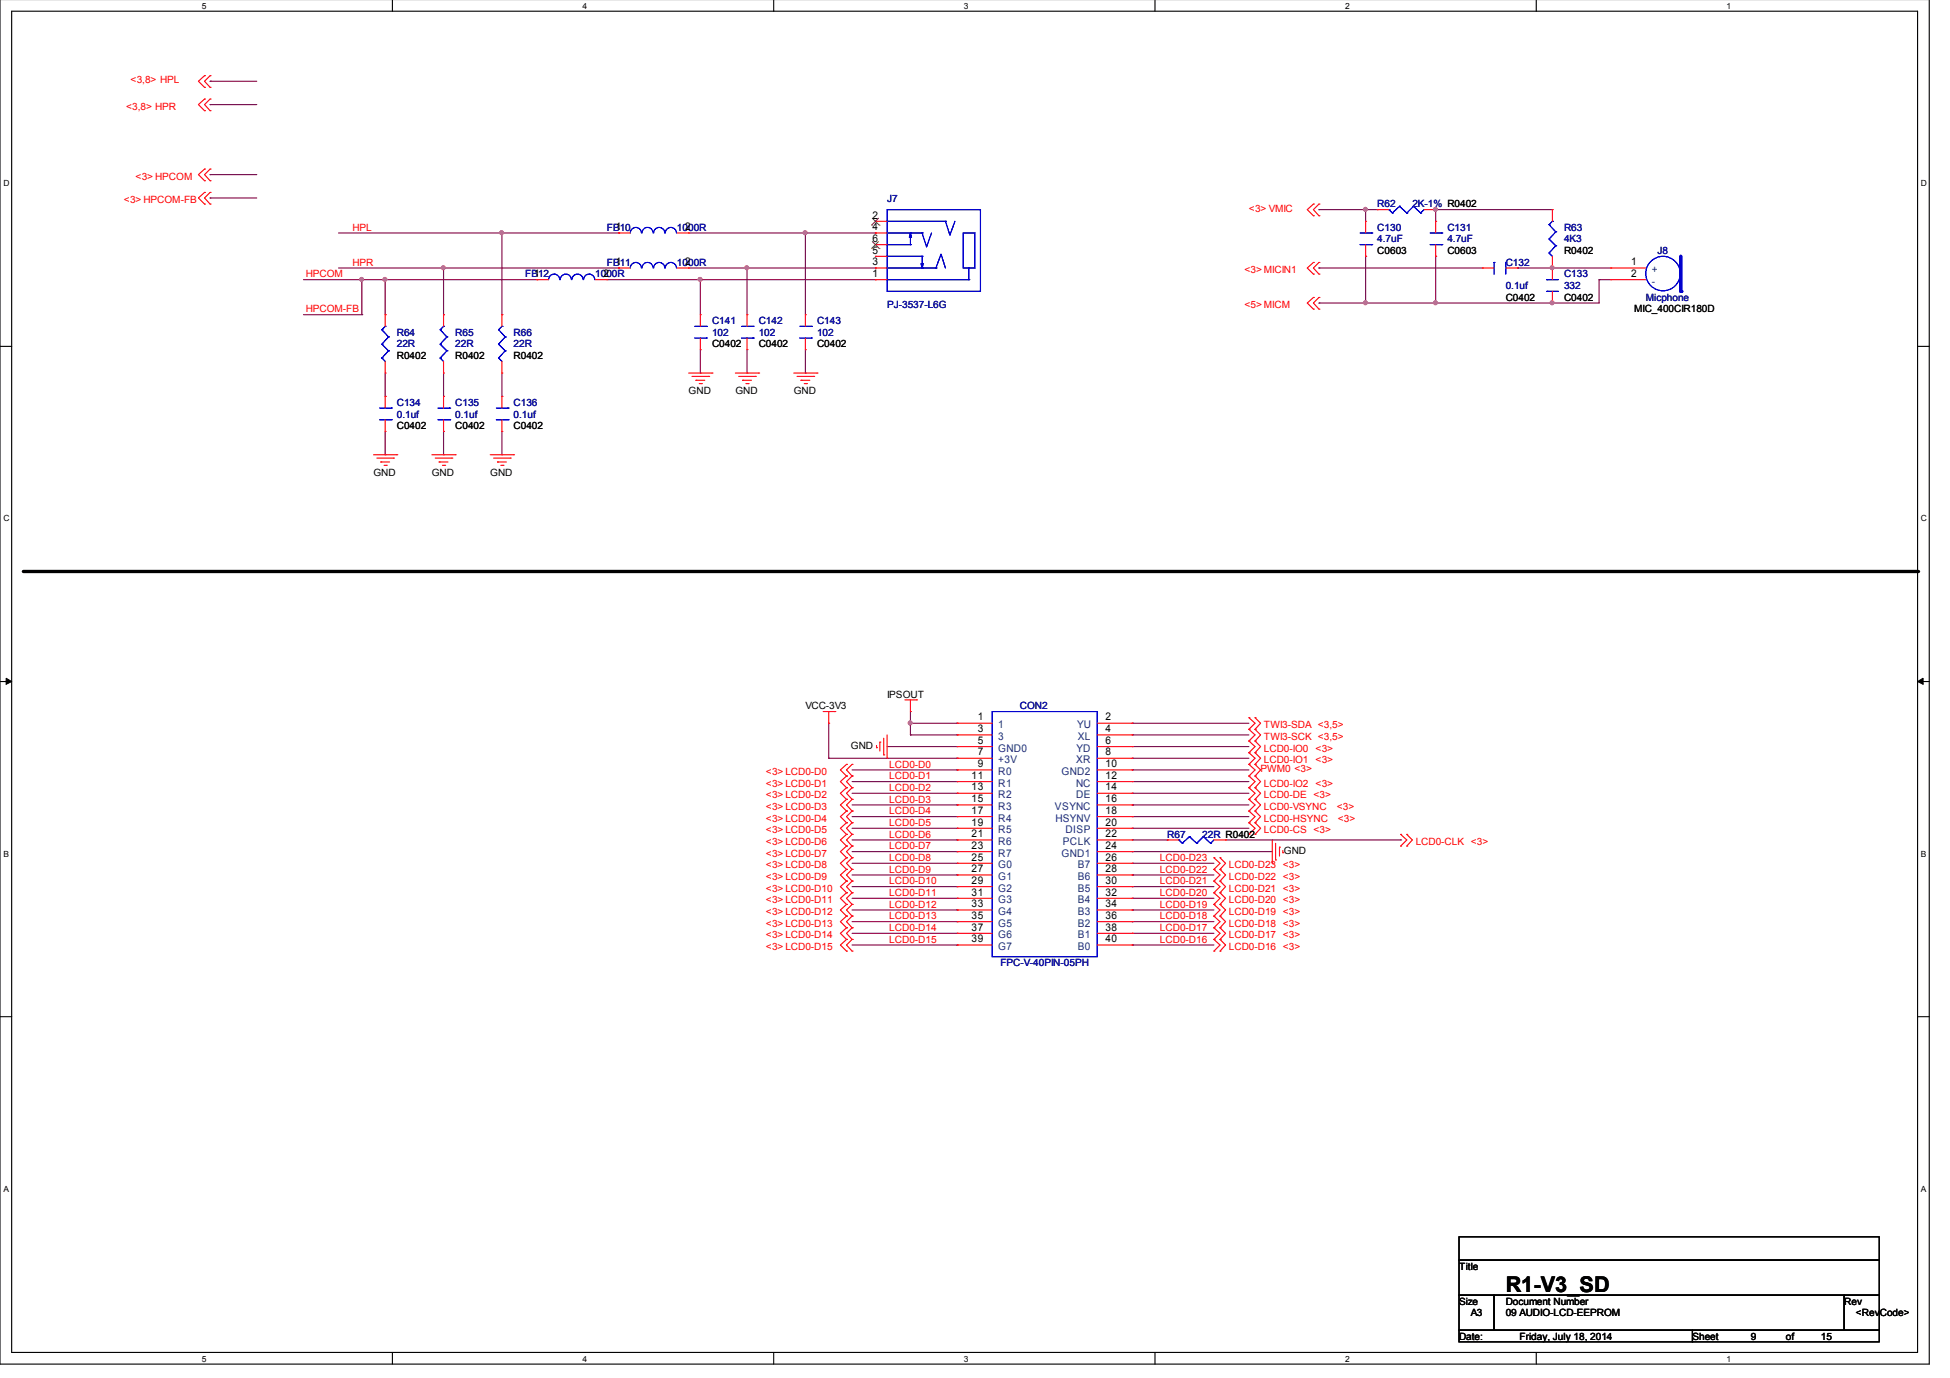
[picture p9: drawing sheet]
<svg xmlns="http://www.w3.org/2000/svg" width="297mm" height="210mm" viewBox="0 0 297 210" stroke-linecap="round" stroke-linejoin="round" font-family="sans-serif">
<path d="M0 -.1v207.9h293.9v-207.9M1.8 1.7h290.3v204.3h-290.3z" fill="none" stroke="#000" stroke-width=".17"/>
<g fill="#fff">
<path d="M30.7 .2h.6v1.3h-.6z"/>
<path d="M30.7 206.3h.6v1.3h-.6z"/>
</g>
<path d="M59.8 -.1v1.8M59.8 206v1.8" fill="none" stroke="#000" stroke-width=".17"/>
<g fill="#fff">
<path d="M88.7 .2h.6v1.3h-.6z"/>
<path d="M88.7 206.3h.6v1.3h-.6z"/>
</g>
<path d="M117.9 -.1v1.8M117.9 206v1.8" fill="none" stroke="#000" stroke-width=".17"/>
<g fill="#fff">
<path d="M146.8 .2h.6v1.3h-.6z"/>
<path d="M146.8 206.3h.6v1.3h-.6z"/>
</g>
<path d="M175.9 -.1v1.8M175.9 206v1.8" fill="none" stroke="#000" stroke-width=".17"/>
<g fill="#fff">
<path d="M204.9 .2h.6v1.3h-.6z"/>
<path d="M204.9 206.3h.6v1.3h-.6z"/>
</g>
<path d="M234 -.1v1.8M234 206v1.8" fill="none" stroke="#000" stroke-width=".17"/>
<g fill="#fff">
<path d="M263 .2h.6v1.3h-.6z"/>
<path d="M263 206.3h.6v1.3h-.6z"/>
<path d="M.5 27.2h.9v1.3h-.9z"/>
<path d="M292.6 27.2h.9v1.3h-.9z"/>
<path d="M.5 78.2h.9v1.4h-.9z"/>
<path d="M292.6 78.2h.9v1.4h-.9z"/>
</g>
<path d="M0 52.8h1.8M292.1 52.8h1.8" fill="none" stroke="#000" stroke-width=".17"/>
<g fill="#fff">
<path d="M.5 129.3h.8v1.4h-.8z"/>
<path d="M292.6 129.3h.8v1.4h-.8z"/>
</g>
<path d="M0 103.8h1.8M292.1 103.8h1.8" fill="none" stroke="#000" stroke-width=".17"/>
<path d="M.9 103.3l.9 .5-.9 .4zM292.1 103.8l.8-.5v.9z" fill="#000" stroke="#000" stroke-width=".15"/>
<g fill="#fff">
<path d="M.5 180.4h.7v1.3h-.7z"/>
<path d="M292.6 180.4h.7v1.3h-.7z"/>
</g>
<path d="M0 154.9h1.8M292.1 154.9h1.8M222.2 188.4h64.1v3.6h-64.1zM222.2 192h64.1v5.3h-64.1zM222.2 197.3h5.4v5.3h-5.4zM227.6 197.3h53.3v5.3h-53.3zM280.9 197.3h5.4v5.3h-5.4zM222.2 202.6h35.6v1.8h-35.6zM257.8 202.6h28.5v1.8h-28.5z" fill="none" stroke="#000" stroke-width=".17"/>
<path d="M3.6 87.1h288.5" fill="none" stroke="#000" stroke-width=".51"/>
<circle cx="292.1" cy="87.1" r=".25" fill="#000"/>
<g fill="none" stroke="#800040" stroke-width=".17">
<path d="M32 12.4h.1M32 15.9h.1M32 12.4h7.1M32 15.9h7.1M32 26.6h.1M32 30.2h.1M32 26.6h7.1M32 30.2h7.1M51.6 35.5h42.6M76.5 35.5h.1M76.5 35.5v12.4M94.2 35.5h.1"/>
<path d="M104.9 35.5h28.4M122.7 35.5h.1M122.7 35.5v12.4M133.3 35.5h.1M200.9 31.9h.1M200.9 31.9h8.9M208 39h.1M208 31.9h.1M208 31.9v1.8M208 39v7.2M218.7 39h.1M218.7 31.9h.1"/>
<path d="M218.7 31.9h17.8M218.7 31.9v1.8M218.7 39v7.2M46.2 42.6h35.6M46.2 47.9h8.9M51.6 40.8h42.6M55.1 42.6h.1M55.1 47.9h.1M55.1 42.6v5.3M58.7 47.9h.1M58.7 42.6h.1M58.7 42.6v5.3"/>
<path d="M58.7 56.8v3.6M67.6 40.8h.1M67.6 47.9h.1M67.6 40.8v7.1M67.6 56.8v3.6M76.5 47.9h.1M76.5 56.8v3.6M81.8 42.6h.1M92.5 42.6h40.8M94.2 40.8h.1M104.9 40.8h28.4M106.7 42.6h.1"/>
<path d="M106.7 56.8h.1M106.7 42.6v5.3M106.7 53.3v3.5M113.8 40.8h.1M113.8 56.8h.1M113.8 40.8v7.1M113.8 53.3v3.5M122.7 56.8h.1M122.7 53.3v3.5M133.3 42.6h.1M133.3 40.8h.1M200.9 46.2h.1"/>
<path d="M200.9 40.8h.1M200.9 40.8h24.9M208 46.2h.1M218.7 46.2h.1M231.1 40.8h.1M231.1 40.8h14.3M236.5 46.2h.1M236.5 40.8h.1M243.6 42.6h.1M243.6 42.6v3.6h-42.7M243.6 42.6h1.8M58.7 69.3h.1"/>
<path d="M58.7 60.4h.1M58.7 65.7v3.6M67.6 69.3h.1M67.6 60.4h.1M67.6 65.7v3.6M76.5 69.3h.1M76.5 60.4h.1M76.5 65.7v3.6M126.2 115.5h.1M126.2 110.2v5.3M126.2 115.5h19.6M129.8 117.3h16"/>
<path d="M129.8 119.1h16M135.1 113.7h10.7M138.7 110.2h.1M138.7 111.9h.1M138.7 108.4v3.5M138.7 111.9h7.1M138.7 110.2h7.1M145.8 111.9h.1M145.8 110.2h.1M145.8 113.7h.1M145.8 115.5h.1M145.8 117.3h.1"/>
<path d="M145.8 119.1h.1M172.5 110.2h.1M172.5 111.9h.1M172.5 113.7h.1M172.5 115.5h.1M172.5 119.1h.1M172.5 117.3h.1M172.5 111.9h17.7M172.5 110.2h17.7M172.5 113.7h17.7M172.5 115.5h17.7M172.5 117.3h17.7"/>
<path d="M172.5 119.1h17.7M129.8 120.8h16M129.8 122.6h16M129.8 124.4h16M129.8 126.2h16M129.8 127.9h16M129.8 129.7h16M129.8 131.5h16M129.8 133.3h16M129.8 135.1h16M129.8 136.8h16M129.8 138.6h16"/>
<path d="M145.8 120.8h.1M145.8 122.6h.1M145.8 124.4h.1M145.8 126.2h.1M145.8 127.9h.1M145.8 129.7h.1M145.8 131.5h.1M145.8 133.3h.1M145.8 135.1h.1M145.8 136.8h.1M145.8 138.6h.1M172.5 138.6h.1"/>
<path d="M172.5 136.8h.1M172.5 135.1h.1M172.5 133.3h.1M172.5 131.5h.1M172.5 129.7h.1M172.5 120.8h.1M172.5 122.6h.1M172.5 124.4h.1M172.5 126.2h.1M172.5 120.8h17.7M172.5 122.6h17.7M172.5 124.4h17.7"/>
<path d="M172.5 126.2h17.7M172.5 127.9h5.3M172.5 129.7h21.3M172.5 131.5h12.4M172.5 133.3h12.4M172.5 135.1h12.4M172.5 136.8h12.4M172.5 138.6h12.4M177.8 127.9h.1M186.7 127.9h26.7M213.4 127.9h.1M129.8 140.4h16"/>
<path d="M129.8 142.2h16M129.8 143.9h16M145.8 140.4h.1M145.8 142.2h.1M145.8 143.9h.1M172.5 143.9h.1M172.5 142.2h.1M172.5 140.4h.1M172.5 140.4h12.4M172.5 142.2h12.4M172.5 143.9h12.4"/>
</g>
<g fill="#f0f" stroke="#f0f" stroke-width=".17">
<circle cx="208" cy="31.9" r=".3"/>
<circle cx="218.7" cy="31.9" r=".3"/>
<circle cx="218.7" cy="46.1" r=".3"/>
<circle cx="208" cy="46.1" r=".3"/>
<circle cx="236.4" cy="46.1" r=".3"/>
<circle cx="236.4" cy="40.8" r=".3"/>
<circle cx="122.6" cy="35.4" r=".3"/>
<circle cx="113.8" cy="40.8" r=".3"/>
<circle cx="106.6" cy="42.6" r=".3"/>
<circle cx="76.4" cy="35.4" r=".3"/>
<circle cx="67.5" cy="40.8" r=".3"/>
<circle cx="55.1" cy="42.6" r=".3"/>
<circle cx="58.6" cy="42.6" r=".3"/>
<circle cx="138.6" cy="110.1" r=".3"/>
</g>
<g fill="none" stroke="#f00" stroke-width=".17">
<path d="M31.2 15.1h.1M31.2 16.9h.1M31.2 13.3h.1M31.2 11.5h.1M31.2 15.1l-1 .8 1 1M31.2 11.5l-1 .9 1 .9M32 15.1h.1M32 16.9h.1M32 13.3h.1M32 11.5h.1M32 15.1l-.8 .8 .8 1M32 11.5l-.8 .9 .8 .9"/>
<path d="M31.2 25.8h.1M31.2 27.5h.1M31.2 29.3h.1M31.2 31.1h.1M31.2 25.8l-1 .8 1 .9M31.2 29.3l-1 .9 1 .9M32 25.8h.1M32 27.5h.1M32 29.3h.1M32 31.1h.1M32 25.8l-.8 .8 .8 .9M32 29.3l-.8 .9 .8 .9"/>
<path d="M94.2 35.5h.1M94.2 35.5h1.8M103.1 35.5h1.8M104.9 35.5h.1M133.3 39h.1M133.3 35.5h.1M133.3 37.3h.1M133.3 33.7h.1M133.3 39h1.8M133.3 35.5h1.8M133.3 37.3h1.8M133.3 33.7h1.8"/>
<path d="M200.1 40h.1M200.1 32.9h.1M200.1 31.1h.1M200.1 40l-1 .8 1 1M200.1 31.1l-1 .8 1 1M200.9 40h.1M200.9 32.9h.1M200.9 31.1h.1M200.9 40l-.8 .8 .8 1M200.9 31.1l-.8 .8 .8 1M209.8 31.9h.1M209.8 31.9h1.8"/>
<path d="M216.9 31.9h1.8M218.7 31.9h.1M218.7 39h.1M218.7 33.7h.1M218.7 33.7v1.8M218.7 37.3v1.7M58.7 56.8h.1M58.7 47.9h.1M58.7 47.9v1.8M58.7 55v1.8M67.6 56.8h.1M67.6 47.9h.1"/>
<path d="M67.6 47.9v1.8M67.6 55v1.8M94.2 40.8h.1M94.2 40.8h1.8M103.1 40.8h1.8M104.9 40.8h.1M104.9 56.8h3.6M105.4 57.3h2.5M106 57.9h.1M106 57.9h1.4M106.5 58.4h.3M106.8 58.4h.1"/>
<path d="M107.9 57.3h.1M108.5 56.8h.1M112 56.8h3.6M112.5 57.3h2.6M113.1 57.9h.1M113.1 57.9h1.4M113.6 58.4h.4M113.8 53.3h.1M113.8 47.9h.1M113.8 47.9v1.8M113.8 51.5v1.8M114 58.4h.1"/>
<path d="M115.1 57.3h.1M115.6 56.8h.1M120.9 56.8h3.6M121.4 57.3h2.6M122 57.9h.1M122 57.9h1.4M122.5 58.4h.4M122.7 53.3h.1M122.7 47.9h.1M122.7 47.9v1.8M122.7 51.5v1.8M122.9 58.4h.1"/>
<path d="M124 57.3h.1M124.5 56.8h.1M133.3 42.6h.1M133.3 40.8h.1M133.3 42.6h1.8M133.3 40.8h1.8M200.1 41.8h.1M200.1 45.3h.1M200.1 47.1h.1M200.1 45.3l-1 .9 1 .9M200.9 41.8h.1M200.9 45.3h.1"/>
<path d="M200.9 47.1h.1M200.9 45.3l-.8 .9 .8 .9M236.5 40.8h.1M236.5 46.2h.1M236.5 40.8v1.8M236.5 44.4v1.8M56.9 69.3h3.6M57.4 69.8h2.5M58 70.4h.1M58 70.4h1.4M58.5 70.9h.3M58.7 65.7h.1"/>
<path d="M58.7 60.4h.1M58.7 60.4v1.8M58.7 63.9v1.8M58.8 70.9h.1M59.9 69.8h.1M60.5 69.3h.1M65.8 69.3h3.5M66.3 69.8h2.5M66.9 70.4h.1M66.9 70.4h1.3M67.4 70.9h.3M67.6 65.7h.1"/>
<path d="M67.6 60.4h.1M67.6 60.4v1.8M67.6 63.9v1.8M67.7 70.9h.1M68.8 69.8h.1M69.3 69.3h.1M74.7 69.3h3.5M75.2 69.8h2.5M75.8 70.4h.1M75.8 70.4h1.3M76.3 70.9h.3M76.5 65.7h.1"/>
<path d="M76.5 60.4h.1M76.5 60.4v1.8M76.5 63.9v1.8M76.6 70.9h.1M77.7 69.8h.1M78.2 69.3h.1M125.4 108.4h1.8M126.2 110.2h.1M126.2 108.4v1.8M127.2 108.4h.1M128.9 116.4h.1M128.9 118.2h.1"/>
<path d="M128.9 120h.1M128.9 116.4l-.9 .9 .9 .9M128.9 118.2l-.9 .9 .9 .9M128.9 120l-.9 .8 .9 1M129.8 116.4h.1M129.8 118.2h.1M129.8 120h.1M129.8 116.4l-.9 .9 .9 .9M129.8 118.2l-.9 .9 .9 .9M129.8 120l-.9 .8 .9 1M133.5 113.9h.1M133.5 113.6v.3"/>
<path d="M134 113h.1M134 113v1.4M134.6 115h.1M134.6 112.5v2.5M135.1 115.5h.1M135.1 111.9v3.6M137.8 106.6h1.8M138.7 108.4h.1M138.7 106.6v1.8M139.6 106.6h.1M145.8 110.2h.1M145.8 111.9h.1"/>
<path d="M145.8 113.7h.1M145.8 115.5h.1M145.8 117.3h.1M145.8 119.1h.1M145.8 110.2h5.3M145.8 111.9h5.3M145.8 113.7h5.3M145.8 115.5h5.3M145.8 117.3h5.3M145.8 119.1h5.3M167.1 110.2h5.4M167.1 111.9h5.4"/>
<path d="M167.1 113.7h5.4M167.1 115.5h5.4M167.1 117.3h5.4M167.1 119.1h5.4M172.5 110.2h.1M172.5 111.9h.1M172.5 113.7h.1M172.5 115.5h.1M172.5 117.3h.1M172.5 119.1h.1M190.2 109.3h.1M190.2 111.1h.1"/>
<path d="M190.2 112.9h.1M190.2 114.7h.1M190.2 116.4h.1M190.2 118.2h.1M190.2 120h.1M190.2 109.3l1 .9-1 .9M190.2 111.1l1 .8-1 1M190.2 112.9l1 .8-1 1M190.2 114.7l1 .8-1 .9M190.2 118.2l1 .9-1 .9M190.2 120l1 .8-1 1M190.2 116.4l1 .9-1 .9"/>
<path d="M191.2 109.3h.1M191.2 111.1h.1M191.2 112.9h.1M191.2 114.7h.1M191.2 116.4h.1M191.2 118.2h.1M191.2 120h.1M191.2 109.3l.8 .9-.8 .9M191.2 111.1l.8 .8-.8 1M191.2 112.9l.8 .8-.8 1M191.2 114.7l.8 .8-.8 .9M191.2 118.2l.8 .9-.8 .9"/>
<path d="M191.2 120l.8 .8-.8 1M191.2 116.4l.8 .9-.8 .9M128.9 121.8h.1M128.9 123.5h.1M128.9 125.3h.1M128.9 127.1h.1M128.9 128.9h.1M128.9 130.7h.1M128.9 132.4h.1M128.9 134.2h.1M128.9 136h.1M128.9 137.8h.1"/>
<path d="M128.9 139.5h.1M128.9 121.8l-.9 .8 .9 .9M128.9 123.5l-.9 .9 .9 .9M128.9 125.3l-.9 .9 .9 .9M128.9 127.1l-.9 .8 .9 1M128.9 128.9l-.9 .8 .9 1M128.9 130.7l-.9 .8 .9 .9M128.9 132.4l-.9 .9 .9 .9M128.9 134.2l-.9 .9 .9 .9M128.9 136l-.9 .8 .9 1M128.9 137.8l-.9 .8 .9 .9M128.9 139.5l-.9 .9 .9 .9"/>
<path d="M129.8 121.8h.1M129.8 123.5h.1M129.8 125.3h.1M129.8 127.1h.1M129.8 128.9h.1M129.8 130.7h.1M129.8 132.4h.1M129.8 134.2h.1M129.8 136h.1M129.8 137.8h.1M129.8 139.5h.1M129.8 121.8l-.9 .8 .9 .9"/>
<path d="M129.8 123.5l-.9 .9 .9 .9M129.8 125.3l-.9 .9 .9 .9M129.8 127.1l-.9 .8 .9 1M129.8 128.9l-.9 .8 .9 1M129.8 130.7l-.9 .8 .9 .9M129.8 132.4l-.9 .9 .9 .9M129.8 134.2l-.9 .9 .9 .9M129.8 136l-.9 .8 .9 1M129.8 137.8l-.9 .8 .9 .9M129.8 139.5l-.9 .9 .9 .9M145.8 120.8h.1M145.8 122.6h.1"/>
<path d="M145.8 124.4h.1M145.8 126.2h.1M145.8 127.9h.1M145.8 129.7h.1M145.8 131.5h.1M145.8 133.3h.1M145.8 135.1h.1M145.8 136.8h.1M145.8 138.6h.1M145.8 127.9h5.3M145.8 120.8h5.3M145.8 122.6h5.3"/>
<path d="M145.8 124.4h5.3M145.8 126.2h5.3M145.8 129.7h5.3M145.8 131.5h5.3M145.8 133.3h5.3M145.8 135.1h5.3M145.8 136.8h5.3M145.8 138.6h5.3M167.1 127.9h5.4M167.1 120.8h5.4M167.1 122.6h5.4M167.1 124.4h5.4"/>
<path d="M167.1 126.2h5.4M167.1 129.7h5.4M167.1 131.5h5.4M167.1 133.3h5.4M167.1 135.1h5.4M167.1 136.8h5.4M167.1 138.6h5.4M172.5 120.8h.1M172.5 122.6h.1M172.5 124.4h.1M172.5 126.2h.1M172.5 127.9h.1"/>
<path d="M172.5 129.7h.1M172.5 131.5h.1M172.5 133.3h.1M172.5 135.1h.1M172.5 136.8h.1M172.5 138.6h.1M177.8 127.9h.1M177.8 127.9h1.8M184.9 139.5h.1M184.9 137.8h.1M184.9 136h.1M184.9 134.2h.1"/>
<path d="M184.9 132.4h.1M184.9 130.7h.1M184.9 139.5l.9 .9-.9 .9M184.9 137.8l.9 .8-.9 .9M184.9 136l.9 .8-.9 1M184.9 134.2l.9 .9-.9 .9M184.9 132.4l.9 .9-.9 .9M184.9 130.7l.9 .8-.9 .9M184.9 127.9h1.8M185.8 139.5h.1M185.8 137.8h.1M185.8 136h.1"/>
<path d="M185.8 134.2h.1M185.8 132.4h.1M185.8 130.7h.1M185.8 139.5l.9 .9-.9 .9M185.8 137.8l.9 .8-.9 .9M185.8 136l.9 .8-.9 1M185.8 134.2l.9 .9-.9 .9M185.8 132.4l.9 .9-.9 .9M185.8 130.7l.9 .8-.9 .9M186.7 127.9h.1M190.2 121.8h.1M190.2 123.5h.1"/>
<path d="M190.2 125.3h.1M190.2 127.1h.1M190.2 125.3l1 .9-1 .9M190.2 121.8l1 .8-1 .9M190.2 123.5l1 .9-1 .9M191.2 121.8h.1M191.2 123.5h.1M191.2 125.3h.1M191.2 127.1h.1M191.2 121.8l.8 .8-.8 .9M191.2 123.5l.8 .9-.8 .9M191.2 125.3l.8 .9-.8 .9"/>
<path d="M193.8 131.5h.1M193.8 127.9v3.6M194.3 131h.1M194.3 128.5v2.5M194.9 129h.1M194.9 129v1.4M195.4 129.9h.1M195.4 129.6v.3M213.4 127.1h.1M213.4 128.9h.1M213.4 127.1l.9 .8-.9 1M214.3 127.1h.1"/>
<path d="M214.3 128.9h.1M214.3 127.1l.8 .8-.8 1M128.9 141.3h.1M128.9 143.1h.1M128.9 144.9h.1M128.9 141.3l-.9 .9 .9 .9M128.9 143.1l-.9 .8 .9 1M129.8 141.3h.1M129.8 143.1h.1M129.8 144.9h.1M129.8 141.3l-.9 .9 .9 .9M129.8 143.1l-.9 .8 .9 1"/>
<path d="M145.8 140.4h.1M145.8 142.2h.1M145.8 143.9h.1M145.8 140.4h5.3M145.8 142.2h5.3M145.8 143.9h5.3M167.1 140.4h5.4M167.1 142.2h5.4M167.1 143.9h5.4M172.5 140.4h.1M172.5 142.2h.1M172.5 143.9h.1"/>
<path d="M184.9 143.1h.1M184.9 144.9h.1M184.9 141.3h.1M184.9 143.1l.9 .8-.9 1M184.9 141.3l.9 .9-.9 .9M185.8 143.1h.1M185.8 144.9h.1M185.8 141.3h.1M185.8 143.1l.9 .8-.9 1M185.8 141.3l.9 .9-.9 .9"/>
</g>
<g fill="none" stroke="#00f" stroke-width=".17">
<path d="M96 35.5a.85 .85 0 0 1 .9-.9 .85 .85 0 0 1 .8 .9M97.8 35.5a.85 .85 0 0 1 .8-.9 .85 .85 0 0 1 .9 .9M99.6 35.5a.85 .85 0 0 1 .8-.9 .85 .85 0 0 1 .9 .9M101.3 35.5a.85 .85 0 0 1 .9-.9 .85 .85 0 0 1 .8 .9M135.1 31.9h14.3v12.5h-14.3zM135.1 33.7h8.9M135.1 37.3h3.6M135.1 35.5h5.4M135.1 39h5.4M138.7 35.5h.1M138.7 37.3h.1M138.7 35.5v1.8"/>
<path d="M140.5 35.5h.1M140.5 35.5l.6 2.1 .8-2.1M140.5 39h.1M140.5 39v1.8M144 33.7h.1M144 33.7l.7 2.1 .8-2.1M146.7 35.5h1.8v5.3h-1.8zM211.6 31.9h.1M211.6 31.9l.5 .5M212.1 32.4h.1M213.2 31.4h.1M213.2 31.4l1.1 1"/>
<path d="M213.2 31.4l-1.1 1M214.3 32.4h.1M215.3 31.4h.1M215.3 31.4l1.1 1M215.3 31.4l-1 1M216.4 32.4h.1M216.9 31.9l-.5 .5M217.8 37.3h1.8M217.8 35.5h1.8M219.6 37.3h.1M219.6 35.5h.1M58.2 54.5h.1"/>
<path d="M58.2 52.4h.1M58.2 50.2h.1M58.2 54.5l.5 .5M58.2 52.4l1 1M58.2 50.2l1 1.1M58.7 49.7h.1M58.7 49.7l-.5 .5M59.2 53.4h.1M59.2 51.3h.1M59.2 53.4l-1 1.1M59.2 51.3l-1 1.1M67.1 54.5h.1"/>
<path d="M67.1 52.4h.1M67.1 50.2h.1M67.1 54.5l.5 .5M67.1 52.4l1 1M67.1 50.2l1 1.1M67.6 49.7h.1M67.6 49.7l-.5 .5M68.1 53.4h.1M68.1 51.3h.1M68.1 53.4l-1 1.1M68.1 51.3l-1 1.1M96 40.8a.85 .85 0 0 1 .9-.8 .85 .85 0 0 1 .8 .8"/>
<path d="M97.8 40.8a.85 .85 0 0 1 .8-.8 .85 .85 0 0 1 .9 .8M99.6 40.8a.85 .85 0 0 1 .8-.8 .85 .85 0 0 1 .9 .8M101.3 40.8a.85 .85 0 0 1 .9-.8 .85 .85 0 0 1 .8 .8M112.9 51.5h1.8M112.9 49.7h1.8M114.7 51.5h.1M114.7 49.7h.1M121.8 51.5h1.8M121.8 49.7h1.8M123.6 51.5h.1M123.6 49.7h.1M135.1 42.6h12.5"/>
<path d="M135.1 40.8h7.5M140.5 40.8h.1M142.6 40.8h.1M142.6 40.8l.7-2.1 .7 2.1M147.6 42.6h.1M147.6 40.8h.1M147.6 40.8v1.8M235.6 42.6h.1M235.6 44.4h.1M235.6 42.6h1.8M235.6 44.4h1.8M57.8 63.9h1.8"/>
<path d="M57.8 62.2h1.8M59.6 63.9h.1M59.6 62.2h.1M66.7 63.9h1.8M66.7 62.2h1.8M68.5 63.9h.1M68.5 62.2h.1M75.6 63.9h1.8M75.6 62.2h1.8M77.4 63.9h.1M77.4 62.2h.1M151.1 108.4h16v37.3h-16z"/>
<path d="M179.6 127.9h.1M179.6 127.9l.5 .6M180.1 128.5h.1M181.2 127.4h.1M181.2 127.4l1.1 1.1M181.2 127.4l-1.1 1.1M182.3 128.5h.1M183.3 127.4h.1M183.3 127.4l1.1 1.1M183.3 127.4l-1 1.1M184.4 128.5h.1M184.9 127.9l-.5 .6"/>
</g>
<g fill="#00f" stroke="#00f" stroke-width=".17">
<path d="M138.7 35.5l.2 .7h-.4z" fill-rule="evenodd"/>
<path d="M140.3 40.1h.3l-.1 .7z" fill-rule="evenodd"/>
<path d="M138.7 35.5l.2 .7h-.4z" fill-rule="evenodd"/>
<path d="M140.3 40.1h.3l-.1 .7z" fill-rule="evenodd"/>
</g>
<path d="M132.8 37.9h.1M132.8 34.3h.1M132.8 36.8l1.1 1.1M132.8 33.2l1.1 1.1M133.9 36.8l-1.1 1.1M133.9 33.2l-1.1 1.1M133.9 37.9h.1M133.9 34.3h.1" fill="none" stroke="#804000" stroke-width=".15"/>
<path d="M256 39v5.4" fill="none" stroke="#00f" stroke-width=".51"/>
<circle cx="256" cy="44.4" r=".25" fill="#00f"/>
<circle cx="253.3" cy="41.7" r="2.62" fill="none" stroke="#00f" stroke-width=".17"/>
<path d="M256 39v5.4" fill="none" stroke="#00f" stroke-width=".51"/>
<circle cx="256" cy="44.4" r=".25" fill="#00f"/>
<g fill="none" stroke="#00f" stroke-width=".17">
<path d="M207.2 37.3h1.8M207.2 35.5h1.8M209 37.3h.1M209 35.5h.1M227.6 40h.1M227.6 40v1.8M229.4 40h.1M229.4 40v1.8M236 38.5h.1M236 36.4h.1M236 34.2h.1M236 38.5l.5 .5"/>
<path d="M236 36.4l1 1M236 34.2l1 1.1M236.5 33.7h.1M236.5 33.7l-.5 .5M237 37.4h.1M237 35.3h.1M237 37.4l-1 1.1M237 35.3l-1 1.1M75.9 54.5h.1M75.9 52.4h.1M75.9 50.2h.1M75.9 54.5l.6 .5"/>
<path d="M75.9 52.4l1.1 1M75.9 50.2l1.1 1.1M76.5 49.7h.1M76.5 49.7l-.6 .5M77 53.4h.1M77 51.3h.1M77 53.4l-1.1 1.1M77 51.3l-1.1 1.1M83.6 42.6a.85 .85 0 0 1 .8-.8 .85 .85 0 0 1 .9 .8M85.3 42.6a.85 .85 0 0 1 .9-.8 .85 .85 0 0 1 .8 .8M87.1 42.6a.85 .85 0 0 1 .9-.8 .85 .85 0 0 1 .8 .8M88.9 42.6a.85 .85 0 0 1 .8-.8 .85 .85 0 0 1 .9 .8"/>
<path d="M105.8 51.5h1.8M105.8 49.7h1.8M107.6 51.5h.1M107.6 49.7h.1"/>
<circle cx="253.3" cy="41.7" r="2.62"/>
</g>
<g fill="none" stroke="#f00" stroke-width=".17">
<path d="M208 39h.1M208 33.7h.1M208 33.7v1.8M208 37.3v1.7M236.5 31.9h.1M236.5 31.9v1.8M236.5 39v1.8M76.5 56.8h.1M76.5 47.9h.1M76.5 47.9v1.8M76.5 55v1.8M81.8 42.6h.1"/>
<path d="M81.8 42.6h1.8M90.7 42.6h1.8M92.5 42.6h.1M106.7 53.3h.1M106.7 47.9h.1M106.7 47.9v1.8M106.7 51.5v1.8M225.8 40.8h.1M225.8 40.8h1.8M229.4 40.8h1.7M231.1 40.8h.1M236.5 40.8h.1"/>
<path d="M245.4 40.8h.1M245.4 42.6h.1M245.4 40.8h5.3M245.4 42.6h5.3"/>
</g>
<g fill="#f0f" stroke="#f0f" stroke-width=".17">
<circle cx="208" cy="31.9" r=".3"/>
<circle cx="218.7" cy="31.9" r=".3"/>
<circle cx="218.7" cy="46.1" r=".3"/>
<circle cx="208" cy="46.1" r=".3"/>
<circle cx="236.4" cy="46.1" r=".3"/>
<circle cx="236.4" cy="40.8" r=".3"/>
<circle cx="122.6" cy="35.4" r=".3"/>
<circle cx="113.8" cy="40.8" r=".3"/>
<circle cx="106.6" cy="42.6" r=".3"/>
<circle cx="76.4" cy="35.4" r=".3"/>
<circle cx="67.5" cy="40.8" r=".3"/>
<circle cx="55.1" cy="42.6" r=".3"/>
<circle cx="58.6" cy="42.6" r=".3"/>
<circle cx="138.6" cy="110.1" r=".3"/>
</g>
<text font-size="3.3" x="229.4" y="196.8">R1-V3_SD</text>
<g font-size="1.6">
<text x="93.8" y="35.1">1</text>
<text x="104.4" y="35.1">2</text>
<text x="132.9" y="35.1">4</text>
<text x="132.9" y="33.3">2</text>
<text x="93.8" y="40.4">1</text>
<text x="104.4" y="40.4">2</text>
<text x="132.9" y="38.6">5</text>
<text x="132.9" y="40.4">3</text>
<text x="132.9" y="36.8">6</text>
<text x="248.5" y="40.4">1</text>
<text x="81.4" y="42.2">1</text>
<text x="91.9" y="42.2">2</text>
<text x="132.9" y="42.2">1</text>
<text x="248.5" y="42.2">2</text>
<text x="148.9" y="109.7">1</text>
<text x="148.9" y="111.5">3</text>
<text x="148.9" y="113.3">5</text>
<text x="168.4" y="109.7">2</text>
<text x="168.4" y="111.5">4</text>
<text x="168.4" y="113.3">6</text>
<text x="148" y="118.6">11</text>
<text x="148.9" y="115.1">7</text>
<text x="148.9" y="116.9">9</text>
<text x="168.4" y="115.1">8</text>
<text x="168.4" y="116.9">10</text>
<text x="168.4" y="118.6">12</text>
<text x="148" y="120.4">13</text>
<text x="148" y="122.2">15</text>
<text x="148" y="124">17</text>
<text x="148" y="125.7">19</text>
<text x="168.4" y="120.4">14</text>
<text x="168.4" y="122.2">16</text>
<text x="168.4" y="124">18</text>
<text x="168.4" y="125.7">20</text>
<text x="148" y="127.5">21</text>
<text x="148" y="129.3">23</text>
<text x="148" y="131.1">25</text>
<text x="168.4" y="127.5">22</text>
<text x="168.4" y="129.3">24</text>
<text x="168.4" y="131.1">26</text>
<text x="148" y="132.9">27</text>
<text x="148" y="134.6">29</text>
<text x="148" y="136.4">31</text>
<text x="168.4" y="132.9">28</text>
<text x="168.4" y="134.6">30</text>
<text x="168.4" y="136.4">32</text>
<text x="148" y="138.2">33</text>
<text x="148" y="140">35</text>
<text x="148" y="141.7">37</text>
<text x="148" y="143.5">39</text>
<text x="168.4" y="138.2">34</text>
<text x="168.4" y="140">36</text>
<text x="168.4" y="141.7">38</text>
<text x="168.4" y="143.5">40</text>
</g>
<g font-size="1.6" fill="#004080">
<text x="251.6" y="41.6">+</text>
<text x="251.6" y="43.4">-</text>
<text x="152.1" y="110.9">1</text>
<text x="152.1" y="112.7">3</text>
<text x="164.1" y="110.9">YU</text>
<text x="164.2" y="112.7">XL</text>
<text x="152.1" y="114.5">GND0</text>
<text x="152.1" y="116.3">+3V</text>
<text x="152.1" y="118">R0</text>
<text x="152.1" y="119.8">R1</text>
<text x="161.7" y="118">GND2</text>
<text x="163.9" y="116.3">XR</text>
<text x="163.9" y="119.8">NC</text>
<text x="164" y="114.5">YD</text>
<text x="152.1" y="121.6">R2</text>
<text x="152.1" y="123.4">R3</text>
<text x="152.1" y="125.2">R4</text>
<text x="160.7" y="123.4">VSYNC</text>
<text x="160.8" y="125.2">HSYNV</text>
<text x="163.9" y="121.6">DE</text>
<text x="152.1" y="126.9">R5</text>
<text x="152.1" y="128.7">R6</text>
<text x="152.1" y="130.5">R7</text>
<text x="161.7" y="130.5">GND1</text>
<text x="161.9" y="128.7">PCLK</text>
<text x="162.3" y="126.9">DISP</text>
<text x="152.1" y="132.3">G0</text>
<text x="152.1" y="134">G1</text>
<text x="152.1" y="135.8">G2</text>
<text x="152.1" y="137.6">G3</text>
<text x="164.2" y="132.3">B7</text>
<text x="164.2" y="134">B6</text>
<text x="164.2" y="135.8">B5</text>
<text x="164.2" y="137.6">B4</text>
<text x="152.1" y="139.4">G4</text>
<text x="152.1" y="141.2">G5</text>
<text x="152.1" y="142.9">G6</text>
<text x="164.2" y="139.4">B3</text>
<text x="164.2" y="141.2">B2</text>
<text x="164.2" y="142.9">B1</text>
<text x="152.1" y="144.7">G7</text>
<text x="164.2" y="144.7">B0</text>
</g>
<g font-size="1.5" fill="#f00">
<text x="19.2" y="16.7">&lt;3,8&gt; HPR</text>
<text x="19.9" y="12.7">&lt;3,8&gt; HPL</text>
<text x="20.7" y="27.4">&lt;3&gt; HPCOM</text>
<text x="18.9" y="30.9">&lt;3&gt; HPCOM-FB</text>
<text x="53.7" y="35.2">HPL</text>
<text x="190.2" y="32.3">&lt;3&gt; VMIC</text>
<text x="53.7" y="40.5">HPR</text>
<text x="189.6" y="41.6">&lt;3&gt; MICIN1</text>
<text x="46.6" y="42.3">HPCOM</text>
<text x="46.6" y="47.6">HPCOM-FB</text>
<text x="189.6" y="46.9">&lt;5&gt; MICM</text>
<text x="192.5" y="110.9">TWI3-SDA &lt;3,5&gt;</text>
<text x="192.5" y="112.7">TWI3-SCK &lt;3,5&gt;</text>
<text x="116.7" y="118">&lt;3&gt; LCD0-D0</text>
<text x="116.7" y="119.8">&lt;3&gt; LCD0-D1</text>
<text x="135.5" y="116.9">LCD0-D0</text>
<text x="135.5" y="118.7">LCD0-D1</text>
<text x="192" y="117.6">PWM0 &lt;3&gt;</text>
<text x="192.5" y="114.5">LCD0-IO0</text>
<text x="192.5" y="116.3">LCD0-IO1</text>
<text x="192.5" y="119.8">LCD0-IO2</text>
<text x="200.4" y="114.5">&lt;3&gt;</text>
<text x="200.4" y="116.3">&lt;3&gt;</text>
<text x="200.4" y="119.8">&lt;3&gt;</text>
<text x="116.7" y="121.6">&lt;3&gt; LCD0-D2</text>
<text x="116.7" y="123.4">&lt;3&gt; LCD0-D3</text>
<text x="116.7" y="125.2">&lt;3&gt; LCD0-D4</text>
<text x="135.5" y="120.5">LCD0-D2</text>
<text x="135.5" y="122.3">LCD0-D3</text>
<text x="135.5" y="124.1">LCD0-D4</text>
<text x="135.5" y="125.8">LCD0-D5</text>
<text x="192.5" y="121.6">LCD0-DE &lt;3&gt;</text>
<text x="192.5" y="123.4">LCD0-VSYNC</text>
<text x="192.5" y="125.2">LCD0-HSYNC</text>
<text x="203.6" y="123.4">&lt;3&gt;</text>
<text x="203.8" y="125.2">&lt;3&gt;</text>
<text x="116.7" y="126.9">&lt;3&gt; LCD0-D5</text>
<text x="116.7" y="128.7">&lt;3&gt; LCD0-D6</text>
<text x="116.7" y="130.5">&lt;3&gt; LCD0-D7</text>
<text x="135.5" y="127.6">LCD0-D6</text>
<text x="135.5" y="129.4">LCD0-D7</text>
<text x="135.5" y="131.2">LCD0-D8</text>
<text x="176.7" y="131.2">LCD0-D23</text>
<text x="192.5" y="126.9">LCD0-CS &lt;3&gt;</text>
<text x="215.6" y="128.7">LCD0-CLK &lt;3&gt;</text>
<text x="116.7" y="132.3">&lt;3&gt; LCD0-D8</text>
<text x="116.7" y="134">&lt;3&gt; LCD0-D9</text>
<text x="116.7" y="135.8">&lt;3&gt; LCD0-D10</text>
<text x="116.7" y="137.6">&lt;3&gt; LCD0-D11</text>
<text x="135.5" y="132.9">LCD0-D9</text>
<text x="135.5" y="134.7">LCD0-D10</text>
<text x="135.5" y="136.5">LCD0-D11</text>
<text x="176.7" y="136.5">LCD0-D20</text>
<text x="176.7" y="134.7">LCD0-D21</text>
<text x="176.7" y="132.9">LCD0-D22</text>
<text x="187.2" y="137.6">LCD0-D20 &lt;3&gt;</text>
<text x="187.2" y="135.8">LCD0-D21 &lt;3&gt;</text>
<text x="187.2" y="134">LCD0-D22 &lt;3&gt;</text>
<text x="187.2" y="132.3">LCD0-D23 &lt;3&gt;</text>
<text x="116.7" y="139.4">&lt;3&gt; LCD0-D12</text>
<text x="116.7" y="141.2">&lt;3&gt; LCD0-D13</text>
<text x="116.7" y="142.9">&lt;3&gt; LCD0-D14</text>
<text x="135.5" y="138.3">LCD0-D12</text>
<text x="135.5" y="140.1">LCD0-D13</text>
<text x="135.5" y="141.8">LCD0-D14</text>
<text x="135.5" y="143.6">LCD0-D15</text>
<text x="176.7" y="143.6">LCD0-D16</text>
<text x="176.7" y="141.8">LCD0-D17</text>
<text x="176.7" y="140.1">LCD0-D18</text>
<text x="176.7" y="138.3">LCD0-D19</text>
<text x="187.2" y="142.9">LCD0-D17 &lt;3&gt;</text>
<text x="187.2" y="141.2">LCD0-D18 &lt;3&gt;</text>
<text x="187.2" y="139.4">LCD0-D19 &lt;3&gt;</text>
<text x="116.7" y="144.7">&lt;3&gt; LCD0-D15</text>
<text x="187.2" y="144.7">LCD0-D16 &lt;3&gt;</text>
</g>
<g font-size="1.5" fill="#000080">
<text x="92.5" y="35.2">FB10</text>
<text x="103.1" y="35.2">1000R</text>
<text x="135.1" y="30.7">J7</text>
<text x="209.8" y="31.6">R62</text>
<text x="209.8" y="35.2">C130</text>
<text x="215.1" y="31.6">2K-1% R0402</text>
<text x="220.5" y="35.2">C131</text>
<text x="238.3" y="35.2">R63</text>
<text x="92.5" y="40.5">FB11</text>
<text x="103.1" y="40.5">1000R</text>
<text x="209.8" y="36.9">4.7uF</text>
<text x="220.5" y="36.9">4.7uF</text>
<text x="229.4" y="40.5">C132</text>
<text x="238.3" y="36.9">4K3</text>
<text x="252.5" y="38.7">J8</text>
<text x="80" y="42.3">FB12</text>
<text x="90.7" y="42.3">1000R</text>
<text x="135.1" y="46.9">PJ-3537-L6G</text>
<text x="229.4" y="44">0.1uf</text>
<text x="238.3" y="42.3">C133</text>
<text x="238.3" y="44">332</text>
<text x="250.7" y="45.8">Micphone</text>
<text x="60.5" y="51.2">R64</text>
<text x="60.5" y="52.9">22R</text>
<text x="69.3" y="51.2">R65</text>
<text x="69.3" y="52.9">22R</text>
<text x="78.2" y="51.2">R66</text>
<text x="78.2" y="52.9">22R</text>
<text x="108.5" y="49.4">C141</text>
<text x="108.5" y="51.2">102</text>
<text x="115.6" y="49.4">C142</text>
<text x="115.6" y="51.2">102</text>
<text x="124.5" y="49.4">C143</text>
<text x="124.5" y="51.2">102</text>
<text x="60.5" y="61.8">C134</text>
<text x="60.5" y="63.6">0.1uf</text>
<text x="69.3" y="61.8">C135</text>
<text x="69.3" y="63.6">0.1uf</text>
<text x="78.2" y="61.8">C136</text>
<text x="78.2" y="63.6">0.1uf</text>
<text x="155.4" y="108">CON2</text>
<text x="177.8" y="127.6">R67</text>
<text x="183.1" y="127.6">22R R0402</text>
<text x="152.4" y="147.2">FPC-V-40PIN-05PH</text>
</g>
<g font-size="1.5">
<text x="209.8" y="38.7">C0603</text>
<text x="220.5" y="38.7">C0603</text>
<text x="238.3" y="38.7">R0402</text>
<text x="229.4" y="45.8">C0402</text>
<text x="238.3" y="45.8">C0402</text>
<text x="248.9" y="47.6">MIC_400CIR180D</text>
<text x="108.5" y="52.9">C0402</text>
<text x="115.6" y="52.9">C0402</text>
<text x="124.5" y="52.9">C0402</text>
<text x="60.5" y="54.7">R0402</text>
<text x="69.3" y="54.7">R0402</text>
<text x="78.2" y="54.7">R0402</text>
<text x="60.5" y="65.4">C0402</text>
<text x="69.3" y="65.4">C0402</text>
<text x="78.2" y="65.4">C0402</text>
<text x="104.9" y="60">GND</text>
<text x="112" y="60">GND</text>
<text x="120.9" y="60">GND</text>
<text x="56.9" y="72.5">GND</text>
<text x="65.8" y="72.5">GND</text>
<text x="74.7" y="72.5">GND</text>
<text x="135.1" y="106.3">IPSOUT</text>
<text x="122.7" y="108">VCC-3V3</text>
<text x="129.6" y="114.1">GND</text>
<text x="195.6" y="130.1">GND</text>
<text x="222.2" y="193.4">Title</text>
<text x="222.2" y="198.7">Size</text>
<text x="224" y="200.5">A3</text>
<text x="229.4" y="198.7">Document Number</text>
<text x="229.4" y="200.5">09 AUDIO-LCD-EEPROM</text>
<text x="280.9" y="198.7">Rev</text>
<text x="282.7" y="200.5">&lt;RevCode&gt;</text>
<text x="222.2" y="204.1">Date:</text>
<text x="231.5" y="204.1">Friday, July 18, 2014</text>
<text x="257.8" y="204.1">Sheet</text>
<text x="266.7" y="204.1">9</text>
<text x="272" y="204.1">of</text>
<text x="277.4" y="204.1">15</text>
</g>
<g font-size="1.3">
<text x="30.7" y="1.4">5</text>
<text x="88.7" y="1.4">4</text>
<text x="146.8" y="1.4">3</text>
<text x="204.9" y="1.4">2</text>
<text x="263" y="1.4">1</text>
<text x=".5" y="28.4">D</text>
<text x="292.6" y="28.4">D</text>
<text x=".5" y="79.4">C</text>
<text x="292.6" y="79.4">C</text>
<text x=".5" y="130.5">B</text>
<text x="292.6" y="130.5">B</text>
<text x=".5" y="181.5">A</text>
<text x="292.6" y="181.5">A</text>
<text x="30.7" y="207.4">5</text>
<text x="88.7" y="207.4">4</text>
<text x="146.8" y="207.4">3</text>
<text x="204.9" y="207.4">2</text>
<text x="263" y="207.4">1</text>
</g>
</svg>
